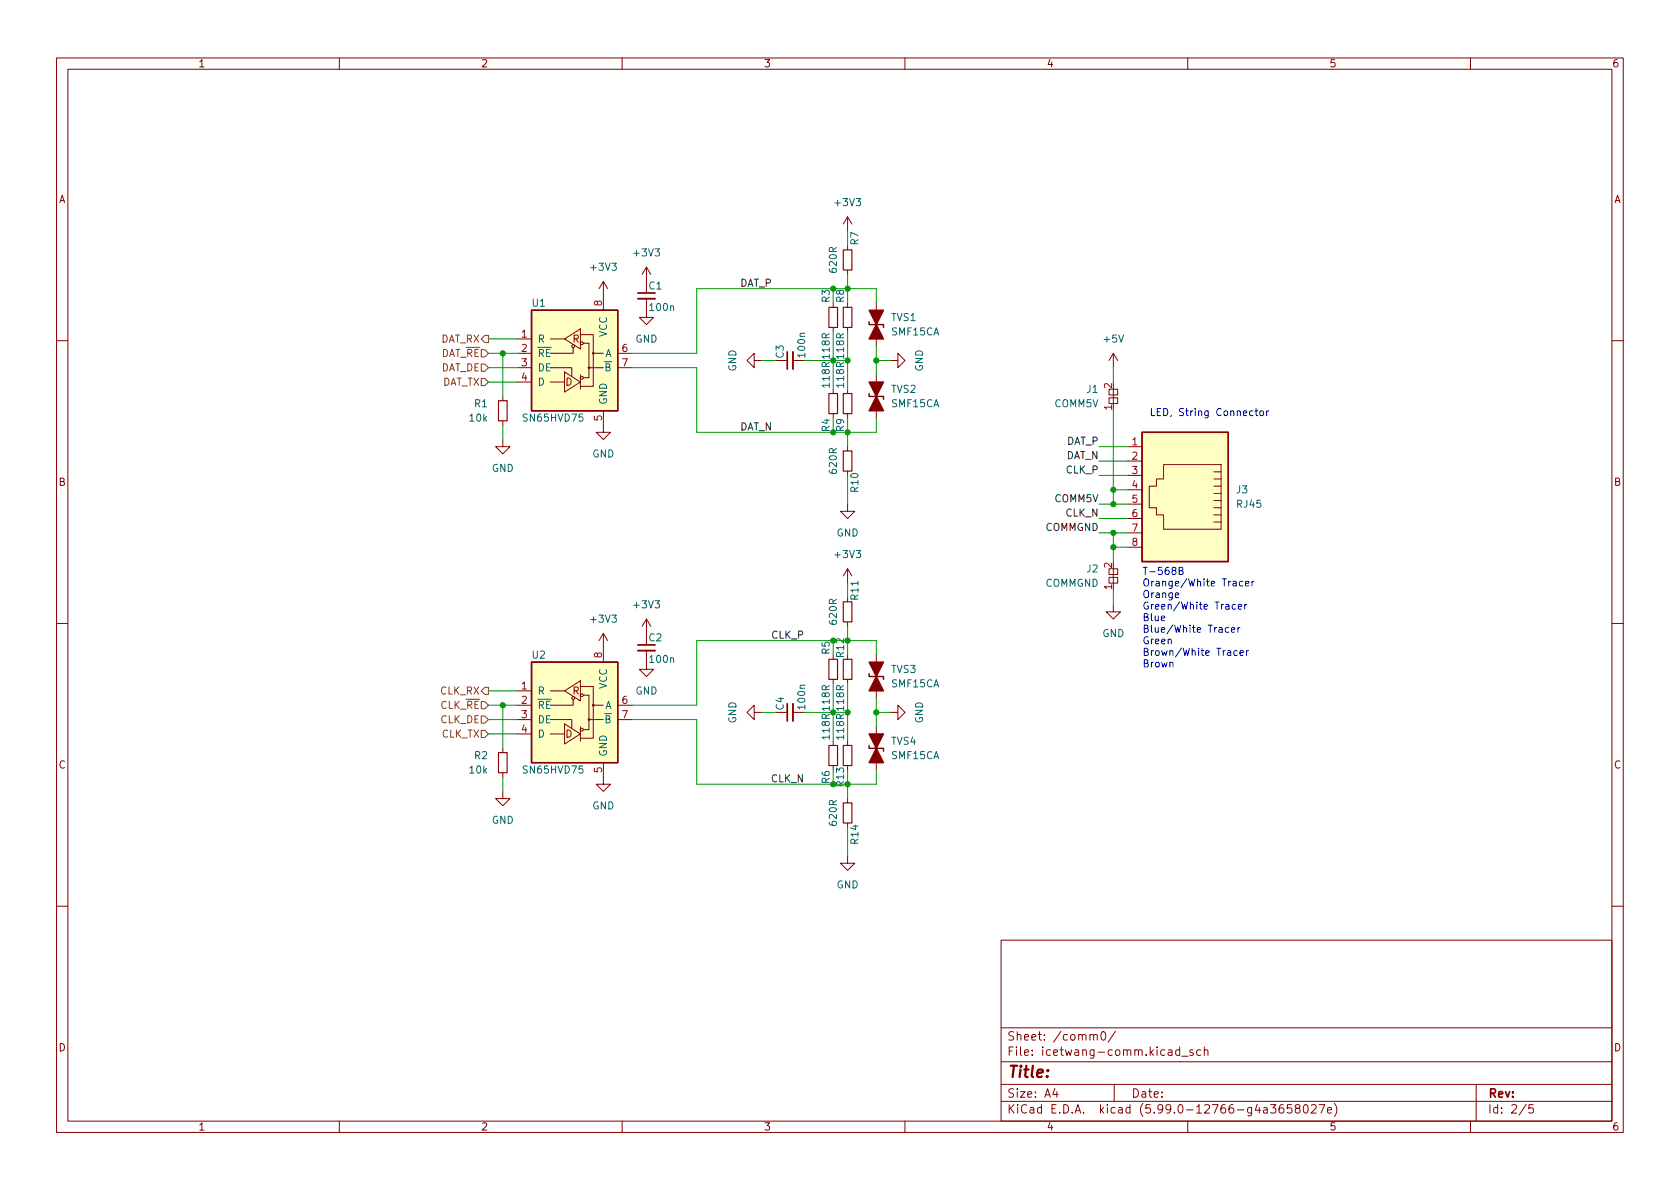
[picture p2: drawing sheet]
<svg xmlns="http://www.w3.org/2000/svg" width="297mm" height="210mm" viewBox="0 0 297 210" stroke-linecap="round" stroke-linejoin="round" font-family="sans-serif">
<g fill="none" stroke="#840000" stroke-width=".18">
<path d="M10 10.2h277v190.1h-277zM12 12.2h273v186.1h-273zM60 10.2v2M110 10.2v2M160 10.2v2M210 10.2v2M260 10.2v2M149.9 38.3v2.6M149.9 38.3l-.8 1.3M149.9 38.3l.7 1.3M91.4 59.9h2.6M97.3 59.9h2.5"/>
<path d="M99.8 59.9l2.8-1.7v3.5zM102.6 59.2h2.3v3.3h1.8M106.7 49.8v5.1M106.7 49.8l-.8 1.2M106.7 49.8l.7 1.2M114.3 52.8v3.3h1.3l-1.3 1.3-1.3-1.3h1.3M114.3 47.2v2.6M114.3 47.2l-.8 1.3M114.3 47.2l.8 1.3M147.3 53.6v.8M147.3 57.9v.8M149.9 43.4v.8"/>
<path d="M149.9 47.7v.8M149.9 53.6v.8M149.9 57.9v.8M154.9 53.6v7.6M10 60.2h2M88.9 77.7v1.3h1.3l-1.3 1.3-1.3-1.3h1.3M88.9 70.1v.8M88.9 74.4v.8M91.4 62.5h2.6M91.4 65h2.6M91.4 67.6h2.6M97.3 67.6h2.5"/>
<path d="M97.3 65h3.8v1.5M99.8 65.8l2.8 1.8-2.8 1.7zM101.3 61.5v1h-4M102.6 66.3v2.5M103.1 60.7h1v4.3h2.6M104.1 65v1.8h-1M104.9 62.5v5.8h-2.3M106.7 72.6v3.8h1.2l-1.2 1.3-1.3-1.3h1.3M109.2 62.5h2.6M109.2 65h2.6M133.3 63.7v-1.2l-1.2 1.2 1.2 1.3v-1.3h1.3M140.2 63.7h2"/>
<path d="M147.3 68.8v.8M147.3 73.1v.8M149.9 68.8v.8M149.9 73.1v.8M149.9 79v.8M154.9 66.3v7.6M157.5 63.7h1.2v-1.2l1.3 1.2-1.3 1.3v-1.3M196.1 70.4h1.5v1h-1.5zM196.1 68.8h1.5v1h-1.5zM196.8 62.5v2.5M196.8 68.8v2.6M196.8 62.5l-.7 1.2"/>
<path d="M196.8 62.5l.8 1.2M199.4 79h2.5M285 60.2h2M149.9 89.1v1.3h1.2l-1.2 1.3-1.3-1.3h1.3M149.9 83.3v.8M199.4 81.5h2.5M199.4 84.1h2.5M199.4 86.6h2.5M199.4 89.1h2.5M199.4 91.7h2.5M199.4 94.2h2.5M199.4 96.8h2.5"/>
<path d="M205.7 82.2h10.2v11.4h-10.2v-2.5h-1.2v-1.3h-1.3v-3.8h1.3v-1.3h1.2zM214.6 83.4h1.3M214.6 84.7h1.3M214.6 86h1.3M214.6 87.2h1.3M214.6 88.5h1.3M214.6 89.8h1.3M214.6 91.1h1.3M214.6 92.3h1.3M10 110.2h2M106.7 112l-.8 1.3M106.7 112v5.1"/>
<path d="M106.7 112l.7 1.3M114.3 115.1v3.3h1.3l-1.3 1.2-1.3-1.2h1.3M114.3 109.5v2.5M114.3 109.5l-.8 1.2M114.3 109.5l.8 1.2M147.3 115.8v.8M149.9 100.6v2.5M149.9 105.7v.7M149.9 110v.7M149.9 115.8v.8M149.9 100.6l-.8 1.2M149.9 100.6l.7 1.2"/>
<path d="M154.9 115.8v7.6M196.1 102.1h1.5v1h-1.5zM196.1 100.6h1.5v1h-1.5zM196.8 106.9v1.3h1.3l-1.3 1.3-1.2-1.3h1.2M196.8 100.6v2.5M285 110.2h2M88.9 139.9v1.3h1.3l-1.3 1.3-1.3-1.3h1.3M88.9 132.3v.8M88.9 136.6v.8M91.4 122.2h2.6M91.4 124.7h2.6M91.4 127.2h2.6"/>
<path d="M91.4 129.8h2.6M97.3 129.8h2.5M97.3 122.2h2.5M97.3 127.2h3.8v1.6M99.8 128l2.8 1.8-2.8 1.8zM99.8 122.2l2.8-1.8v3.5zM101.3 123.7v1h-4M102.6 121.4h2.3v3.3h1.8M102.6 128.5v2.6M103.1 122.9h1v4.3h2.6M104.1 127.2v1.8h-1M104.9 124.7v5.9h-2.3"/>
<path d="M106.7 134.9v3.8h1.2l-1.2 1.2-1.3-1.2h1.3M109.2 124.7h2.6M109.2 127.2h2.6M133.3 126v-1.3l-1.2 1.3 1.2 1.2v-1.2h1.3M140.2 126h2M147.3 120.1v.8M147.3 131.1v.7M147.3 135.4v.7M149.9 120.1v.8M149.9 131.1v.7M154.9 128.5v7.6M157.5 126h1.2v-1.3l1.3 1.3-1.3 1.2v-1.2"/>
<path d="M149.9 151.4v1.2h1.2l-1.2 1.3-1.3-1.3h1.3M149.9 141.2v.8M149.9 145.5v.8M10 160.2h2M177 166.3h108v32h-108zM285 160.2h2M60 198.3v2M110 198.3v2M160 198.3v2M177 194.8h108M177 191.8h108M177 187.8h108"/>
<path d="M177 181.8h108M186.5 192.5l-.4 1h1M186.9 193v1M193.4 183.1l.2-.2 .3 .1 .1 .9M194.8 182.6l.2-.2a.81 .81 0 0 1 .6 .7 .81 .81 0 0 1-.3 .8h-.2a.81 .81 0 0 1-.3-1.3zM197 191.8v3M197.2 182.4l-1.3 1.9M208.6 185.7l-.5-.1-.2 .3v.4l.1 .3h.6M208.6 185.1v1.5M208.9 186.8h1.2M210 198.3v2M210.9 185.7l-.3-.1-.2 .2v.3l.5 .1v.4h-.5"/>
<path d="M212.3 185.7l-.4-.1-.3 .3v.4l.1 .3h.6M212.9 185.8l.2-.2 .4 .1 .1 .9M212.9 185.1v1.5M224.6 195.3h1l-.5 .6 .4 .1v.7l-.2 .1h-.4l-.3-.1M226.9 195.3a.59 .59 0 0 0-.8 .7v.5l.2 .3h.4l.2-.1 .1-.5-.1-.2-.5-.1-.3 .3M228.4 195.3h-.8v.7l.2-.1 .5 .1 .1 .2v.5l-.3 .1-.5-.1M229.3 196l-.3-.3 .1-.2 .2-.2 .4 .1 .2 .2-.1 .2-.7 .2-.1 .3 .1 .4 .2 .1h.3l.3-.3v-.2l-.3-.3M230.6 195.4l.2-.1a.81 .81 0 0 1 .6 .7 .81 .81 0 0 1-.3 .8h-.2a.81 .81 0 0 1-.5-.6 .81 .81 0 0 1 .2-.8zM231.9 195.5l.5-.2 .2 .2 .1 .3-.9 1h.9M233.2 195.3h1l-.6 1.5M234.7 196.3l.7-.1v-.3l-.5-.1-.2 .2 .1 .8h.6M235.9 195.1a1.72 1.72 0 0 1 0 2.3"/>
<path d="M260 198.3v2M261 191.8v6.5M269.9 195.3l-1.3 1.9M271.1 195.3h-.7l-.1 .7 .2-.1 .5 .1 .2 .2-.1 .5-.2 .1-.6-.1"/>
<circle cx="101.3" cy="61.2" r=".25"/>
<circle cx="102.9" cy="66.8" r=".25"/>
<circle cx="102.9" cy="60.7" r=".25"/>
<circle cx="104.1" cy="65" r=".15"/>
<circle cx="104.9" cy="62.5" r=".15"/>
<circle cx="101.3" cy="123.4" r=".25"/>
<circle cx="102.9" cy="122.9" r=".25"/>
<circle cx="102.9" cy="129" r=".25"/>
<circle cx="104.1" cy="127.2" r=".15"/>
<circle cx="104.9" cy="124.7" r=".15"/>
</g>
<g fill="none" stroke="#840000" stroke-width=".2">
<path d="M146.6 54.4h1.5v3.5h-1.5zM149.1 54.4h1.5v3.5h-1.5zM149.1 44.2h1.5v3.5h-1.5zM88.1 70.9h1.6v3.5h-1.6zM146.6 69.6h1.5v3.5h-1.5zM149.1 79.8h1.5v3.5h-1.5zM149.1 69.6h1.5v3.5h-1.5zM146.6 116.6h1.5v3.5h-1.5zM149.1 116.6h1.5v3.5h-1.5zM149.1 106.4h1.5v3.6h-1.5zM88.1 133.1h1.6v3.5h-1.6zM146.6 131.8h1.5v3.6h-1.5z"/>
<path d="M149.1 131.8h1.5v3.6h-1.5zM149.1 142h1.5v3.5h-1.5z"/>
</g>
<path d="M112.8 52.8h3M140.2 62.2v3.1M112.8 115.1h3M140.2 124.5v3" fill="none" stroke="#840000" stroke-width=".33"/>
<path d="M112.8 51.8h3M139.2 62.2v3.1M112.8 114h3M139.2 124.5v3" fill="none" stroke="#840000" stroke-width=".3"/>
<path d="M94 54.9h15.2v17.7h-15.2zM153.7 56.9v.5h2.5v.5M153.7 69.6v.5h2.5v.5M201.9 76.4h15.3v22.9h-15.3zM94 117.1h15.2v17.8h-15.2zM153.7 119.1v.5h2.5v.5M153.7 131.8v.5h2.5v.5" fill="none" stroke="#840000" stroke-width=".25"/>
<g fill="#840000" stroke="#840000" stroke-width=".25">
<path d="M154.9 119.6l1.3 2.6h-2.5z"/>
<path d="M153.7 117.1h2.5l-1.3 2.5z"/>
<path d="M154.9 132.3l1.3 2.6h-2.5z"/>
<path d="M153.7 129.8h2.5l-1.3 2.5z"/>
<path d="M154.9 57.4l1.3 2.5h-2.5z"/>
<path d="M153.7 54.9h2.5l-1.3 2.5z"/>
<path d="M154.9 70.1l1.3 2.5h-2.5z"/>
<path d="M153.7 67.6h2.5l-1.3 2.5z"/>
</g>
<g fill="#ffffc2" stroke="#ffffc2" stroke-width=".18">
<path d="M94 54.9h15.2v17.7h-15.2z"/>
<path d="M201.9 76.4h15.3v22.9h-15.3z"/>
<path d="M94 117.1h15.2v17.8h-15.2z"/>
</g>
<path d="M106.9 64h1.2M107.2 64.9h.5l.1-.2v-.3l-.6-.1v1.3h.4l.2-.1 .1-.3-.3-.3M106.9 126.2h1.2M107.2 127.2l.5-.1 .1-.2v-.2l-.6-.1v1.2h.4l.2-.1 .1-.3-.3-.2" fill="none" stroke="#006464" stroke-width=".18"/>
<path d="M85.7 59.3h.7v1.3h-.7l-.6-.7zM85.1 66.9h.6l.7 .7-.7 .6h-.6zM85.1 61.8h.6l.7 .7-.7 .6h-.6zM85.1 64.4h.6l.7 .6-.7 .7h-.6zM85.1 124.1h.6l.7 .6-.7 .6h-.6zM85.1 126.6h.6l.7 .6-.7 .7h-.6zM85.1 129.2h.6l.7 .6-.7 .6h-.6zM85.7 121.5h.7v1.3h-.7l-.6-.6z" fill="none" stroke="#725600" stroke-width=".18"/>
<g fill="none" stroke="#0000c2" stroke-width=".18">
<path d="M221.5 72.7h-.3l-.3 .2 .2 .5h.4M221.9 72.7h.5M222.1 72.2v1.1l.3 .2M222.9 72.7h.3l.2 .2v.4l-.2 .2-.3-.1-.2-.1zM224 72.7v.8M224.3 72.7l-.3 .2M207.8 105.3l.6-.2v-.2l-.4-.1-.2 .2 .1 .6h.5M208.5 100.9h.5l.1-.2v-.3l-.6-.1v1.3h.5l.1-.1 .1-.3-.3-.3M217.2 111h-.3l-.3 .2 .2 .6h.4M217.7 111.4l.6-.1v-.3h-.4l-.2 .1 .1 .7h.5M218.5 106.9h-.4l-.2 .2 .1 .6h.5M218.8 115.1h-.4l-.2 .2 .1 .5h.5"/>
<path d="M218.9 111v.8M218.9 107.3l.6-.1v-.3h-.4l-.2 .2 .1 .6h.5M219.2 111l-.3 .2M219.2 115.5l.6-.1v-.3h-.4l-.2 .1 .1 .6h.5M219.7 102.8h-.3l-.3 .2 .1 .6h.5M220.1 106.9v.8M220.2 103.2l.6-.1v-.3h-.4l-.2 .2 .1 .6h.5M220.4 115.1v.8M220.5 106.9l-.4 .2M220.8 115.1l-.4 .2M221.4 102.8v.8M221.7 102.8l-.3 .2"/>
</g>
<g fill="none" stroke="#009600" stroke-width=".18">
<path d="M86.4 59.9h5M147.3 58.7v10.1M149.9 40.9v2.5M149.9 48.5v2.5M149.9 58.7v10.1M154.9 53.6v-2.6h-31.7v11.5h-11.4M86.4 65h5M86.4 62.5h5M86.4 67.6h5M88.9 62.5v7.6M88.9 75.2v2.5M111.8 65h11.4v11.4h31.7v-2.5"/>
<path d="M134.6 63.7h2.6M142.2 63.7h7.7M147.3 73.9v2.5M149.9 76.4v2.6M154.9 63.7h2.6M154.9 61.2v5.1M194.3 79h5.1M196.8 65v2.6M196.8 72.6v16.5M149.9 84.1v5M194.3 91.7h5.1M194.3 89.1h5.1"/>
<path d="M194.3 84.1h5.1M194.3 81.5h5.1M194.3 94.2h5.1M196.8 94.2v5.1M196.8 86.6h2.6M196.8 96.8h2.6M149.9 103.1v2.6M149.9 110.7v5.1M154.9 115.8v-2.5h-31.7v11.4h-11.4M196.8 104.4v2.5M86.4 127.2h5M86.4 124.7h5"/>
<path d="M86.4 122.2h5M86.4 129.8h5M88.9 124.7v7.6M88.9 137.4v2.5M111.8 127.2h11.4v11.5h31.7v-2.6M134.6 126h2.6M142.2 126h7.7M147.3 120.9v10.2M149.9 120.9v10.2M149.9 138.7v2.5M154.9 126h2.6M154.9 123.4v5.1"/>
<path d="M149.9 146.3v5.1"/>
</g>
<g fill="#009600" stroke="#009600" stroke-width=".18">
<circle cx="147.3" cy="63.7" r=".46"/>
<circle cx="147.3" cy="51" r=".46"/>
<circle cx="149.9" cy="51" r=".46"/>
<circle cx="149.9" cy="126" r=".46"/>
<circle cx="147.3" cy="113.3" r=".46"/>
<circle cx="147.3" cy="126" r=".46"/>
<circle cx="149.9" cy="113.3" r=".46"/>
<circle cx="147.3" cy="138.7" r=".46"/>
<circle cx="149.9" cy="138.7" r=".46"/>
<circle cx="154.9" cy="126" r=".46"/>
<circle cx="88.9" cy="62.5" r=".46"/>
<circle cx="149.9" cy="63.7" r=".46"/>
<circle cx="149.9" cy="76.4" r=".46"/>
<circle cx="154.9" cy="63.7" r=".46"/>
<circle cx="196.8" cy="94.2" r=".46"/>
<circle cx="196.8" cy="96.8" r=".46"/>
<circle cx="196.8" cy="86.6" r=".46"/>
<circle cx="196.8" cy="89.1" r=".46"/>
<circle cx="147.3" cy="76.4" r=".46"/>
<circle cx="88.9" cy="124.7" r=".46"/>
</g>
<text font-size="2.8" fill="#840000" x="178" y="190.6">Title:</text>
<g font-size="2.1" fill="#840000">
<text x="178" y="184">Sheet: /comm0/</text>
<text x="178" y="186.7">File: icetwang-comm.kicad_sch</text>
<text x="178" y="196.9">KiCad E.D.A. kicad (5.99.0-12766-g4a3658027e)</text>
<text x="178" y="194.1">Size: A4</text>
<text x="200" y="194.1">Date:</text>
<text x="263" y="194.1">Rev:</text>
<text x="263" y="196.9">Id: 2/5</text>
</g>
<g font-size="1.8" fill="#840000">
<text x="35" y="11.9">1</text>
<text x="85" y="11.9">2</text>
<text x="135" y="11.9">3</text>
<text x="185" y="11.9">4</text>
<text x="235" y="11.9">5</text>
<text x="285" y="11.9">6</text>
<text x="10.3" y="35.9">A</text>
<text x="285.3" y="35.9">A</text>
<text x="101.2" y="60.6">R</text>
<text x="99.9" y="68.2">D</text>
<text x="10.3" y="85.9">B</text>
<text x="285.3" y="85.9">B</text>
<text x="101.2" y="122.8">R</text>
<text x="99.9" y="130.4">D</text>
<text x="10.3" y="135.9">C</text>
<text x="285.3" y="135.9">C</text>
<text x="10.3" y="185.9">D</text>
<text x="285.3" y="185.9">D</text>
<text x="35" y="199.9">1</text>
<text x="85" y="199.9">2</text>
<text x="135" y="199.9">3</text>
<text x="185" y="199.9">4</text>
<text x="235" y="199.9">5</text>
<text x="285" y="199.9">6</text>
</g>
<g font-size="1.8" fill="#006464">
<text x="147.8" y="36.4">+3V3</text>
<text x="104.6" y="47.9">+3V3</text>
<text x="112.2" y="45.3">+3V3</text>
<text x="151.8" y="43.3" transform="rotate(-90 151.8 43.3)">R7</text>
<text x="114.7" y="51.2">C1</text>
<text x="148" y="48.1" transform="rotate(-90 148 48.1)">620R</text>
<text x="94.1" y="54.2">U1</text>
<text x="107.3" y="59.6" transform="rotate(-90 107.3 59.6)">VCC</text>
<text x="115" y="55">100n</text>
<text x="157.6" y="56.8">TVS1</text>
<text x="157.7" y="59.3">SMF15CA</text>
<text x="95" y="60.6">R</text>
<text x="95" y="63.1">~{RE}</text>
<text x="95" y="65.7">DE</text>
<text x="106.9" y="63.1">A</text>
<text x="112.3" y="60.6">GND</text>
<text x="130.2" y="65.7" transform="rotate(-90 130.2 65.7)">GND</text>
<text x="138.6" y="63.3" transform="rotate(-90 138.6 63.3)">C3</text>
<text x="142.4" y="63" transform="rotate(-90 142.4 63)">100n</text>
<text x="146.7" y="63.3" transform="rotate(-90 146.7 63.3)">118R</text>
<text x="149.2" y="63.3" transform="rotate(-90 149.2 63.3)">118R</text>
<text x="163.2" y="65.7" transform="rotate(-90 163.2 65.7)">GND</text>
<text x="195.3" y="60.6">+5V</text>
<text x="95" y="68.2">D</text>
<text x="107.3" y="71.6" transform="rotate(-90 107.3 71.6)">GND</text>
<text x="146.7" y="68.4" transform="rotate(-90 146.7 68.4)">118R</text>
<text x="149.2" y="68.4" transform="rotate(-90 149.2 68.4)">118R</text>
<text x="157.6" y="69.5">TVS2</text>
<text x="192.2" y="69.5">J1</text>
<text x="83.1" y="74.5">10k</text>
<text x="83.9" y="72">R1</text>
<text x="92.7" y="74.5">SN65HVD75</text>
<text x="146.7" y="76.3" transform="rotate(-90 146.7 76.3)">R4</text>
<text x="157.7" y="72">SMF15CA</text>
<text x="186.4" y="72">COMM5V</text>
<text x="86.9" y="83.4">GND</text>
<text x="104.7" y="80.9">GND</text>
<text x="148" y="83.6" transform="rotate(-90 148 83.6)">620R</text>
<text x="151.8" y="87" transform="rotate(-90 151.8 87)">R10</text>
<text x="218.6" y="87.2">J3</text>
<text x="218.7" y="89.8">RJ45</text>
<text x="147.9" y="94.9">GND</text>
<text x="147.8" y="98.7">+3V3</text>
<text x="192.2" y="101.2">J2</text>
<text x="112.2" y="107.6">+3V3</text>
<text x="151.8" y="106" transform="rotate(-90 151.8 106)">R11</text>
<text x="184.8" y="103.8">COMMGND</text>
<text x="104.6" y="110.1">+3V3</text>
<text x="114.7" y="113.4">C2</text>
<text x="148" y="110.3" transform="rotate(-90 148 110.3)">620R</text>
<text x="194.9" y="112.6">GND</text>
<text x="94.1" y="116.5">U2</text>
<text x="115" y="117.2">100n</text>
<text x="149.2" y="116.2" transform="rotate(-90 149.2 116.2)">R12</text>
<text x="157.6" y="119">TVS3</text>
<text x="95" y="122.8">R</text>
<text x="95" y="125.3">~{RE}</text>
<text x="106.9" y="125.3">A</text>
<text x="107.3" y="121.8" transform="rotate(-90 107.3 121.8)">VCC</text>
<text x="112.3" y="122.8">GND</text>
<text x="138.6" y="125.5" transform="rotate(-90 138.6 125.5)">C4</text>
<text x="142.4" y="125.3" transform="rotate(-90 142.4 125.3)">100n</text>
<text x="146.7" y="125.6" transform="rotate(-90 146.7 125.6)">118R</text>
<text x="149.2" y="125.6" transform="rotate(-90 149.2 125.6)">118R</text>
<text x="157.7" y="121.5">SMF15CA</text>
<text x="95" y="127.9">DE</text>
<text x="95" y="130.4">D</text>
<text x="130.2" y="127.9" transform="rotate(-90 130.2 127.9)">GND</text>
<text x="146.7" y="130.6" transform="rotate(-90 146.7 130.6)">118R</text>
<text x="149.2" y="130.6" transform="rotate(-90 149.2 130.6)">118R</text>
<text x="157.6" y="131.7">TVS4</text>
<text x="163.2" y="127.9" transform="rotate(-90 163.2 127.9)">GND</text>
<text x="83.1" y="136.8">10k</text>
<text x="83.9" y="134.2">R2</text>
<text x="92.7" y="136.8">SN65HVD75</text>
<text x="107.3" y="133.9" transform="rotate(-90 107.3 133.9)">GND</text>
<text x="157.7" y="134.2">SMF15CA</text>
<text x="104.7" y="143.1">GND</text>
<text x="86.9" y="145.7">GND</text>
<text x="148" y="145.9" transform="rotate(-90 148 145.9)">620R</text>
<text x="151.8" y="149.2" transform="rotate(-90 151.8 149.2)">R14</text>
<text x="147.9" y="157.1">GND</text>
</g>
<g font-size="1.8" fill="#0f0f0f">
<text x="130.8" y="50.7">DAT_P</text>
<text x="130.8" y="76.1">DAT_N</text>
<text x="188.4" y="81.2">DAT_N</text>
<text x="188.5" y="78.6">DAT_P</text>
<text x="188.5" y="83.7">CLK_P</text>
<text x="186.5" y="88.8">COMM5V</text>
<text x="184.8" y="93.9">COMMGND</text>
<text x="188.4" y="91.3">CLK_N</text>
<text x="136.4" y="112.9">CLK_P</text>
<text x="136.3" y="138.3">CLK_N</text>
</g>
<g font-size="1.8" fill="#009600">
<text x="146.7" y="53.4" transform="rotate(-90 146.7 53.4)">R3</text>
<text x="149.2" y="53.4" transform="rotate(-90 149.2 53.4)">R8</text>
<text x="149.2" y="76.3" transform="rotate(-90 149.2 76.3)">R9</text>
<text x="146.7" y="115.7" transform="rotate(-90 146.7 115.7)">R5</text>
<text x="146.7" y="138.5" transform="rotate(-90 146.7 138.5)">R6</text>
<text x="149.2" y="139" transform="rotate(-90 149.2 139)">R13</text>
</g>
<g font-size="1.8" fill="#a90000">
<text x="92.2" y="59.7">1</text>
<text x="106.4" y="54.1" transform="rotate(-90 106.4 54.1)">8</text>
<text x="92.2" y="62.2">2</text>
<text x="92.2" y="64.8">3</text>
<text x="110" y="62.2">6</text>
<text x="110" y="64.8">7</text>
<text x="92.2" y="67.3">4</text>
<text x="196.6" y="68.7" transform="rotate(-90 196.6 68.7)">2</text>
<text x="106.4" y="74.4" transform="rotate(-90 106.4 74.4)">5</text>
<text x="196.6" y="72.5" transform="rotate(-90 196.6 72.5)">1</text>
<text x="200.2" y="78.7">1</text>
<text x="200.2" y="81.3">2</text>
<text x="200.2" y="83.8">3</text>
<text x="200.2" y="86.4">4</text>
<text x="200.2" y="88.9">5</text>
<text x="200.2" y="91.4">6</text>
<text x="200.2" y="94">7</text>
<text x="196.6" y="100.4" transform="rotate(-90 196.6 100.4)">2</text>
<text x="200.2" y="96.5">8</text>
<text x="196.6" y="104.2" transform="rotate(-90 196.6 104.2)">1</text>
<text x="106.4" y="116.3" transform="rotate(-90 106.4 116.3)">8</text>
<text x="92.2" y="121.9">1</text>
<text x="92.2" y="124.5">2</text>
<text x="110" y="124.5">6</text>
<text x="92.2" y="127">3</text>
<text x="92.2" y="129.5">4</text>
<text x="110" y="127">7</text>
<text x="106.4" y="136.6" transform="rotate(-90 106.4 136.6)">5</text>
</g>
<g font-size="1.8" fill="#725600">
<text x="76.4" y="63.1">DAT_~{RE}</text>
<text x="77.8" y="60.6">DAT_RX</text>
<text x="77.8" y="65.7">DAT_DE</text>
<text x="78" y="68.2">DAT_TX</text>
<text x="76.4" y="125.3">CLK_~{RE}</text>
<text x="77.8" y="122.8">CLK_RX</text>
<text x="77.8" y="127.9">CLK_DE</text>
<text x="78" y="130.4">CLK_TX</text>
</g>
<g font-size="1.8" fill="#0000c2">
<text x="203.2" y="73.6">LED, String Connector</text>
<text x="201.9" y="101.7">T-568B</text>
<text x="201.9" y="103.7">Orange/White Tracer</text>
<text x="201.9" y="105.7">Orange</text>
<text x="201.9" y="107.8">Green/White Tracer</text>
<text x="201.9" y="109.8">Blue</text>
<text x="201.9" y="111.9">Blue/White Tracer</text>
<text x="201.9" y="113.9">Green</text>
<text x="201.9" y="116">Brown/White Tracer</text>
<text x="201.9" y="118">Brown</text>
</g>
</svg>
